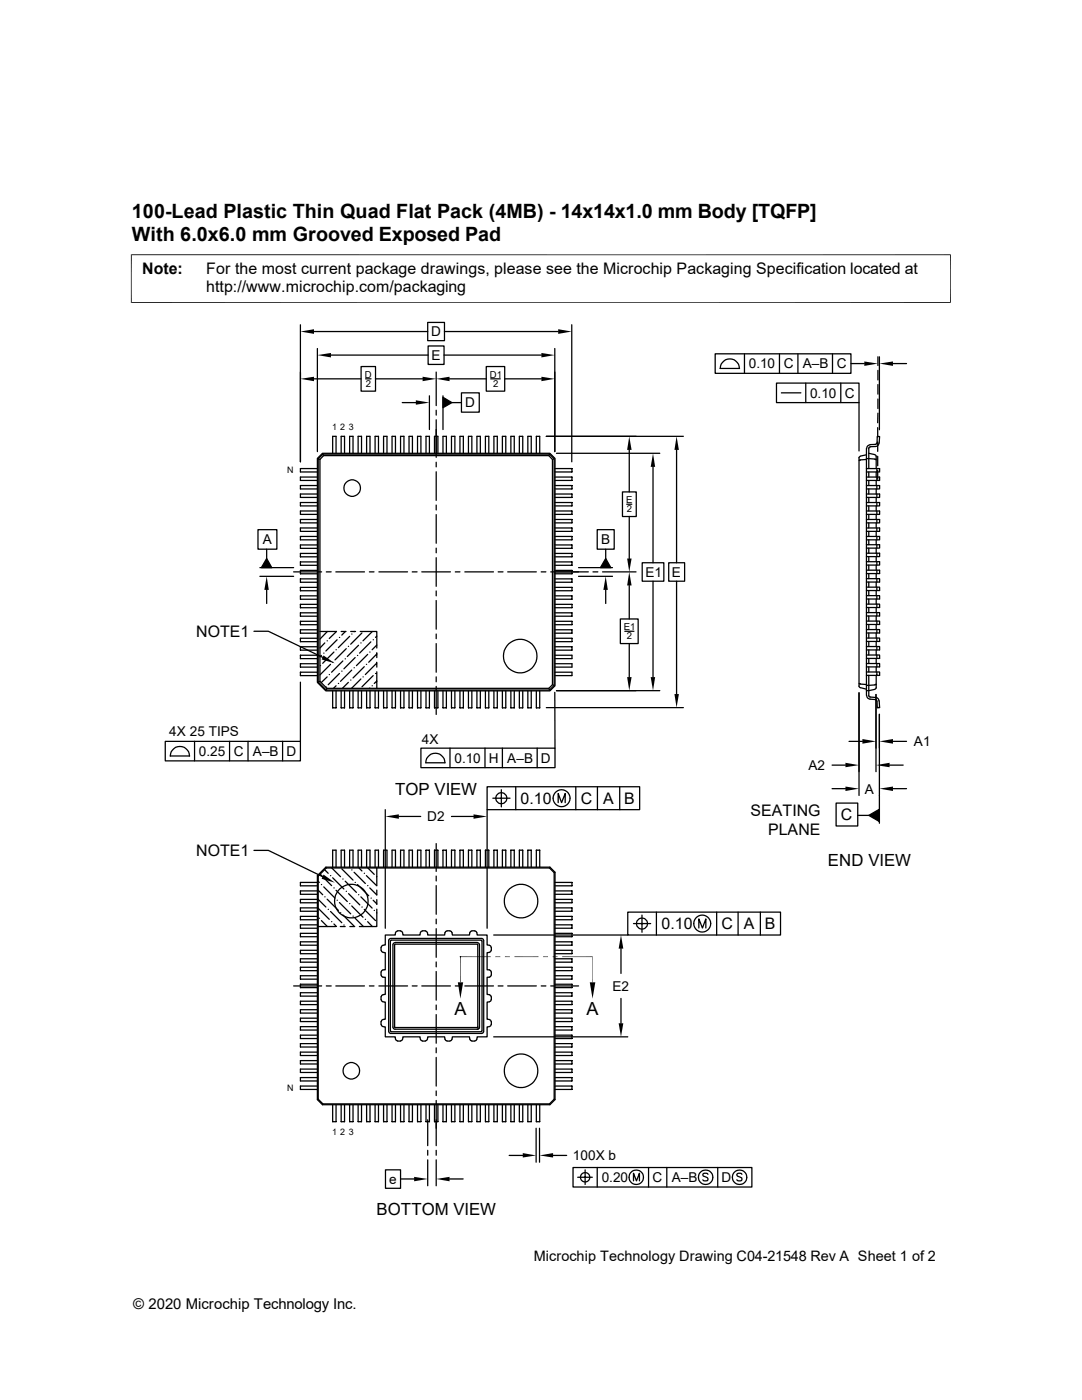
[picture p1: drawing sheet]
<svg xmlns="http://www.w3.org/2000/svg" width="216mm" height="279mm" viewBox="0 0 216 279" stroke-linecap="round" stroke-linejoin="round" font-family="sans-serif">
<g fill="none" stroke="#000" stroke-width=".25">
<path d="M59.9 64.8v27.4M62.7 66.2h22.6M62.7 75.6h9.4M63.3 69.6v20.5M66 70.9h19.4M72.1 73.2h2.8v4.9h-2.8zM72.9 75.6h1.1M74.9 75.6h9.4M85.3 64.3h3.4v3.7h-3.4zM85.4 69h3.2v3.7h-3.2zM85.7 79v6.7M87 74.3v6.6"/>
<path d="M88.4 79.3l1.8 1-1.8 1.1zM88.4 79v6.7M88.6 70.9h19.4M88.7 66.2h22.7M89.7 75.6h7.3M92.1 78.4h3.5v3.9h-3.5zM97 73.2h3.7v4.9h-3.7zM97.9 75.6h1.9M100.7 75.6h7.3M110.7 69.6v20.5M114.1 64.8v27.4M142.7 70.6h27.1v3.9h-27.1z"/>
<path d="M143.7 73.5h3.9M143.7 73.5a1.9 1.9 0 0 1 1.9-1.9 1.9 1.9 0 0 1 1.9 1.9M148.5 70.6v3.9M154.9 76.5h16.5v3.8h-16.5zM155.5 70.6v3.9M155.9 78.4h3.9M159.2 70.6v3.9M160.8 76.5v3.8M166.1 70.6v3.9M167.8 76.5v3.8M169.8 72.6h2.7M175.2 71.2v1.7"/>
<path d="M175.2 73.9v1.9M175.2 76.8v1.9M175.2 79.6v1.9M175.5 71.2v14.6M178.2 72.6h2.7M63.3 98.6h-3.4v.7h3.4M63.3 96.9h-3.4v.7h3.4M63.3 95.2h-3.4v.7h3.4M63.3 93.5h-3.4v.7h3.4M63.5 91.6l.9-1h45.2l1 1v45.2l-1 .9h-44.5l-1.6-1.6zM63.5 91.6l.3 .1M64.3 90.5h45.4l1 1v45.4l-1 1h-44.7l-1.7-1.7v-44.7z"/>
<path d="M64.4 90.6l.2 .3M64.6 90.9h44.9l.7 .8v45l-.7 .7h-44.3l-1.4-1.4v-44.3zM66.4 90.5v-3.4h.7v3.4M68.1 90.5v-3.4h.6v3.4M69.8 90.5v-3.4h.6v3.4M71.5 90.5v-3.4h.6v3.4M73.2 90.5v-3.4h.6v3.4M74.8 90.5v-3.4h.7v3.4M76.5 90.5v-3.4h.7v3.4M78.2 90.5v-3.4h.7v3.4M79.9 90.5v-3.4h.7v3.4M80.3 80.3h2.7"/>
<path d="M81.6 90.5v-3.4h.7v3.4M83.3 90.5v-3.4h.7v3.4M85 90.5v-3.4h.7v3.4M86.7 90.5v-3.4h.7v3.4M87 81.9v.9M87 83.8v7.5M87 92.2v1M87 94.1v5.8M88.4 90.5v-3.4h.7v3.4M90.1 90.5v-3.4h.7v3.4M90.2 80.3h1.9M91.8 90.5v-3.4h.7v3.4"/>
<path d="M93.5 90.5v-3.4h.6v3.4M95.2 90.5v-3.4h.6v3.4M96.9 90.5v-3.4h.6v3.4M98.6 90.5v-3.4h.6v3.4M100.2 90.5v-3.4h.7v3.4M101.9 90.5v-3.4h.7v3.4M103.6 90.5v-3.4h.7v3.4M105.3 90.5v-3.4h.7v3.4M107 90.5v-3.4h.7v3.4M109 87.1h27.4M109.6 90.6l-.1 .3M110.6 91.6l-.4 .1"/>
<path d="M110.7 93.5h3.4v.7h-3.4M110.7 95.2h3.4v.7h-3.4M110.7 96.9h3.4v.7h-3.4M110.7 98.6h3.4v.7h-3.4M111 90.5h20.7M124.2 98.2h2.8v4.9h-2.8zM125.6 89.8v8.4M130.3 93.2v19.1M135 89.8v22.5M171.4 80.3v9.7M171.4 91.9h.1M171.5 91.8v.1"/>
<path d="M171.7 91.1l-.3 .2v45.7l.3 .2M171.7 91.8l-.2 .1M172.9 98.6h2.6v.7h-2.6M172.9 96.9h2.6v.7h-2.6M172.9 95.2h2.6v.7h-2.6M172.9 93.5h2.6v.7h-2.6M172.9 91.5l1.6 .1M172.9 90.8l-1.2 .2M172.9 89.5v49.3M172.9 91.7l-1.2 .1M173.4 94.2v1M173.4 95.9v1"/>
<path d="M173.4 97.6v1M173.4 99.3v1M173.4 90.5l1.1 .2M173.6 88.8l-.5 .2-.2 .5M173.7 89.2l-.3 .2v4.1M174.6 90.8l.2 .2v2.5M174.6 91.7h.2M174.7 88.7h-1.1M174.8 91.7h.1M174.8 94.2v1M174.8 95.9v1M174.8 97.6v1"/>
<path d="M174.8 99.3v1M175 88.4l-.3 .3M175 93.5v.7M175 95.2v.7M175 96.9v.7M175 98.6v.7M175 88.4v-1.3h.5l-.1 1.3M175.1 85.3v1.9M175.1 88.2v1.9M175.1 91.1v1.9M175.1 93.9v1.7M175.2 82.5l-.1 1.9"/>
<path d="M175.4 88.4l-.4 .6-1.4 .2M51.5 105.7h3.7v3.9h-3.7zM51.9 115h6.7M51.9 113.3h6.7M53.2 111.5l1 1.8h-2zM53.2 109.6v1.9M53.2 117.7v2.7M58.6 114.1h5.6M63.3 113.8h-3.4v.7h3.4M63.3 115.5h-3.4v.7h3.4M63.3 117.2h-3.4v.7h3.4M63.3 118.9h-3.4v.7h3.4"/>
<path d="M63.3 112.1h-3.4v.7h3.4M63.3 110.4h-3.4v.7h3.4M63.3 108.8h-3.4v.6h3.4M63.3 107.1h-3.4v.6h3.4M63.3 105.4h-3.4v.6h3.4M63.3 103.7h-3.4v.7h3.4M63.3 102h-3.4v.7h3.4M63.3 100.3h-3.4v.7h3.4M65.1 114.1h1M67 114.1h5.7M73.7 114.1h.9M75.6 114.1h5.7"/>
<path d="M82.3 114.1h.9M84.2 114.1h5.7M87 100.8v1M87 102.7v5.7M87 109.4v.9M87 111.3v5.7M87 117.9v1M87 119.8v5.8M90.8 114.1h1M92.8 114.1h5.7M99.4 114.1h1M101.3 114.1h5.7"/>
<path d="M108 114.1h.9M109.9 114.1h7.5M110.7 100.3h3.4v.7h-3.4M110.7 102h3.4v.7h-3.4M110.7 103.7h3.4v.7h-3.4M110.7 105.4h3.4v.6h-3.4M110.7 107.1h3.4v.6h-3.4M110.7 108.8h3.4v.6h-3.4M110.7 110.4h3.4v.7h-3.4M110.7 112.1h3.4v.7h-3.4M110.7 113.8h3.4v.7h-3.4M110.7 115.5h3.4v.7h-3.4"/>
<path d="M110.7 117.2h3.4v.7h-3.4M110.7 118.9h3.4v.7h-3.4M115.4 115h6.8M115.4 113.3h6.8M118.3 114.1h1M119.2 105.7h3.4v3.9h-3.4zM120.2 114.1h6.7M120.9 111.5l1 1.8h-2.1zM120.9 109.6v1.9M120.9 117.7v2.7M125.1 100.6h1M125.6 103.1v8.4"/>
<path d="M125.6 116.8v6.7M128.1 112.3h4.4v3.7h-4.4zM130.3 116v19.1M133.4 112.3h3.2v3.7h-3.2zM135 116v22.5M172.9 112.1h2.6v.7h-2.6M172.9 110.4h2.6v.7h-2.6M172.9 108.7h2.6v.7h-2.6M172.9 107.1h2.6v.6h-2.6M172.9 105.4h2.6v.6h-2.6M172.9 103.7h2.6v.7h-2.6M172.9 102h2.6v.7h-2.6"/>
<path d="M172.9 100.3h2.6v.7h-2.6M172.9 115.5h2.6v.7h-2.6M172.9 117.2h2.6v.7h-2.6M172.9 118.9h2.6v.6h-2.6M172.9 113.8h2.6v.7h-2.6M173.4 101v1M173.4 102.7v1M173.4 104.4v1M173.4 106v1.1M173.4 107.7v1M173.4 109.4v1M173.4 111.1v1"/>
<path d="M173.4 112.8v1M173.4 114.5v1M173.4 116.2v1M173.4 117.9v1M173.4 119.5v1.1M174.8 101v1M174.8 102.7v1M174.8 104.4v1M174.8 106v1.1M174.8 107.7v1M174.8 109.4v1M174.8 111.1v1"/>
<path d="M174.8 112.8v1M174.8 114.5v1M174.8 116.2v1M174.8 117.9v1M174.8 119.5v1.1M175 100.3v.7M175 102v.7M175 103.7v.7M175 105.4v.6M175 107.1v.6M175 108.7v.7M175 110.4v.7"/>
<path d="M175 112.1v.7M175 113.8v.7M175 115.5v.7M175 117.2v.7M175 118.9v.6M50.7 126h2.9l10.8 5.2M59.9 136.1v11.9M63.3 120.6h-3.4v.7h3.4M63.3 122.3h-3.4v.7h3.4M63.3 124h-3.4v.7h3.4M63.3 125.7h-3.4v.7h3.4M63.3 127.4h-3.4v.7h3.4"/>
<path d="M63.3 129.1h-3.4v.7h3.4M63.3 130.8h-3.4v.6h3.4M63.3 132.5h-3.4v.6h3.4M63.3 134.2h-3.4v.6h3.4M63.8 136l-.3 .1M63.8 126h3.3l-1.4 1.4M63.9 132.8h.1M64.1 130.8l-.3 .3M64.6 130.3h.1M64.8 128.3l-1 1M65 137.1h.1M65.2 137.4l-.1 .3"/>
<path d="M65.3 127.9h.1M65.3 135.1l-1.2 1.1M65.3 126l-1.5 1.6M65.7 134.6h.1M66 132.6l-2.2 2.1M66.4 137.9v3.4h.7v-3.4M66.4 132.2h.1M66.6 130.1l-2.2 2.3M67.1 129.7h.1M67.1 136.9l-.6 .5M67.3 127.7l-2.3 2.2M67.5 136.4h.1"/>
<path d="M67.7 127.2h.1M67.7 134.4l-2.2 2.3M68.1 137.9v3.4h.6v-3.4M68.1 126h.9M68.2 133.9h.1M68.4 131.9l-2.2 2.3M68.9 131.5h.1M68.9 126l-.7 .7M69.1 129.5l-2.3 2.2M69.5 129h.1M69.5 136.2l-1.2 1.2M69.8 137.9v3.4h.6v-3.4"/>
<path d="M69.8 127l-2.3 2.2M70 135.7h.1M70 126h1M70.2 126.5h.1M70.2 133.7l-2.3 2.3M70.7 133.3h.1M70.7 126v.1M70.9 131.2l-2.3 2.3M71.3 130.8h.1M71.5 137.9v3.4h.6v-3.4M71.5 128.8l-2.2 2.2M71.9 126h3.3v3.3"/>
<path d="M72 128.3h.1M72 135.5l-1.9 1.9M72.2 126.3l-2.2 2.3M72.4 135.1h.1M72.7 133.1l-2.3 2.2M73.1 132.6h.1M73.2 137.9v3.4h.6v-3.4M73.4 130.6l-2.3 2.2M73.8 130.1h.1M73.8 137.3l-.1 .1M74 128.1l-2.2 2.2M74.3 136.9h.1"/>
<path d="M74.3 126l-1.9 1.9M74.5 127.7h.1M74.5 134.8l-2.3 2.3M74.8 137.9v3.4h.7v-3.4M74.9 134.4h.1M75.1 132.4l-2.2 2.2M75.2 127l-.3 .2M75.2 128.7l-.9 1M75.2 130.5l-1.6 1.7M75.2 135.9l-.5 .5M75.2 130.3v.9M75.2 132.2v.9"/>
<path d="M75.2 134.1v3.3M76.5 137.9v3.4h.7v-3.4M78.2 137.9v3.4h.7v-3.4M79.9 137.9v3.4h.7v-3.4M81.6 137.9v3.4h.7v-3.4M83.3 137.9v3.4h.7v-3.4M85 137.9v3.4h.7v-3.4M86.7 137.9v3.4h.7v-3.4M87 126.5v1M87 128.4v5.8M87 135.1v1M87 137v5.6"/>
<path d="M88.4 137.9v3.4h.7v-3.4M90.1 137.9v3.4h.7v-3.4M91.8 137.9v3.4h.7v-3.4M93.5 137.9v3.4h.6v-3.4M95.2 137.9v3.4h.6v-3.4M96.9 137.9v3.4h.6v-3.4M98.6 137.9v3.4h.6v-3.4M100.2 137.9v3.4h.7v-3.4M101.9 137.9v3.4h.7v-3.4M103.6 137.9v3.4h.7v-3.4M105.3 137.9v3.4h.7v-3.4M107 137.9v3.4h.7v-3.4"/>
<path d="M109.5 137.4l.1 .3M110.2 136.7l.4 .1M110.7 138.2v11.1M110.7 120.6h3.4v.7h-3.4M110.7 122.3h3.4v.7h-3.4M110.7 124h3.4v.7h-3.4M110.7 125.7h3.4v.7h-3.4M110.7 127.4h3.4v.7h-3.4M110.7 129.1h3.4v.7h-3.4M110.7 130.8h3.4v.6h-3.4M110.7 132.5h3.4v.6h-3.4M110.7 134.2h3.4v.6h-3.4"/>
<path d="M111 137.8h20.7M123.8 123.5h3.5v4.9h-3.5zM124.7 126h1.8M125.6 128.4v6.7M171.4 138.3v20.5M171.4 136.4h.1M171.5 136.4l.2 .1M171.7 137.2l1.2 .3M171.7 136.5l1.2 .1M172.9 120.6h2.6v.6h-2.6M172.9 122.3h2.6v.6h-2.6M172.9 124h2.6v.6h-2.6"/>
<path d="M172.9 125.6h2.6v.7h-2.6M172.9 127.3h2.6v.7h-2.6M172.9 129h2.6v.7h-2.6M172.9 130.7h2.6v.7h-2.6M172.9 132.4h2.6v.7h-2.6M172.9 134.1h2.6v.7h-2.6M172.9 138.8l.2 .5 .3 .2 1.3 .1M173.4 134.8v4.1l.3 .2M173.4 121.2v1.1M173.4 122.9v1.1M173.4 124.6v1M173.4 126.3v1"/>
<path d="M173.4 128v1M173.4 129.7v1M173.4 131.4v1M173.4 133.1v1M173.6 139.1l1.4 .2 .4 .6M174.5 136.7l-1.6 .1M174.5 137.6l-1.6 .2M174.7 139.6l.3 .3M174.8 136.6l-.2 .1M174.8 136.6h.1M174.8 138.6v15.4M174.8 134.8v2.5l-.2 .2"/>
<path d="M174.8 121.2v1.1M174.8 122.9v1.1M174.8 124.6v1M174.8 126.3v1M174.8 128v1M174.8 129.7v1M174.8 131.4v1M174.8 133.1v1M175 120.6v.6M175 122.3v.6M175 124v.6M175 125.6v.7"/>
<path d="M175 127.3v.7M175 129v.7M175 130.7v.7M175 132.4v.7M175 134.1v.7M175.4 139.9l.1 1.3h-.5v-1.3M33 148h26.9v3.8h-26.9zM37.8 150.9a1.9 1.9 0 0 0-1.9-1.9 1.9 1.9 0 0 0-1.9 1.9h3.8M38.8 148v3.8M45.8 148v3.8M49.5 148v3.8M56.4 148v3.8"/>
<path d="M84 149.3h26.7v3.9h-26.7zM85.4 151a1.9 1.9 0 0 1 2.1-.6 1.9 1.9 0 0 1 1.3 1.8h-3.8l.1-.8zM89.8 149.3v3.9M96.8 149.3v3.9M97.2 157h30.4v4.6h-30.4zM98.3 159.3h3.5M100 157.6v3.4M100.2 149.3v3.9M102.9 157v4.6M107.2 149.3v3.9M109 141.2h27.4M114.9 157v4.6"/>
<path d="M119.2 157v4.6M123.7 157v4.6M166 152.7h2.7M166 157.4h2.7M169.4 148h2.7M175 141.2h.5M175.5 142.5v21.8M177.5 152.7h2.7M178.2 148h2.7M178.2 157.4h2.7M50.7 169.7h2.9l10.8 5.3M63.3 176.1h-3.4v.7h3.4"/>
<path d="M63.3 177.8h-3.4v.7h3.4M63.3 179.5h-3.4v.7h3.4M63.3 174.8h.2M63.5 179.5l1.5 1.5M63.5 177.7l.9 .9M63.5 175.9l.2 .2M63.9 174.5l2.3 2.2M64.1 176.5h.1M64.6 177l2.2 2.2M64.8 173.6l.7 .7M64.8 179h.1M65 173.1h44.7l1 1v45.4l-1 1h-45.4l-1-1v-44.7z"/>
<path d="M65 173.1l.1 .1M65.1 173.2h44.5l1 1v45.2l-1 .9h-45.2l-.9-.9v-44.6zM65.3 179.5l2.2 2.2M66 174.8h.1M66.2 173.2l1.7 1.8M66.4 173.1v-3.4h.7v3.4M66.4 175.2l2.2 2.2M66.6 177.2h.1M67.1 177.7l2.2 2.2M67.3 179.7h.1M68.1 173.1v-3.4h.6v3.4M68.2 173.4l2.2 2.2"/>
<path d="M68.4 175.4h.1M68.9 175.9l2.2 2.2M69.1 177.9h.1M69.6 178.4l2.2 2.2M69.8 173.1v-3.4h.6v3.4M70.2 173.6h.1M70.7 174.1l2.2 2.2M70.9 176.1h.1M71.3 176.5l2.3 2.3M71.5 173.1v-3.4h.6v3.4M71.5 178.6h.1M71.6 173.2l.6 .6"/>
<path d="M72 179l2.3 2.2M72.7 174.3h.1M73.1 174.8l2.1 2M73.2 173.1v-3.4h.6v3.4M73.4 176.7h.1M73.4 173.2l1.3 1.3M73.8 177.2l1.4 1.4v-1M74 179.2h.1M74.5 179.7l.7 .7M74.8 173.1v-3.4h.7v3.4M75.1 175h.1M75.2 173.2v3.5"/>
<path d="M75.2 179.5v1M76.5 173.1v-3.4h.7v3.4M76.9 161.6v23.7M78.2 173.1v-3.4h.7v3.4M79.6 162.9h4.3M79.9 173.1v-3.4h.7v3.4M81.6 173.1v-3.4h.7v3.4M83.3 173.1v-3.4h.7v3.4M85 173.1v-3.4h.7v3.4M86.7 173.1v-3.4h.7v3.4M87 168.4v5.5M87 174.8v1"/>
<path d="M87 176.7v5.8M88.4 173.1v-3.4h.7v3.4M90.1 173.1v-3.4h.7v3.4M90.1 162.9h4.4M91.8 173.1v-3.4h.7v3.4M93.5 173.1v-3.4h.6v3.4M95.2 173.1v-3.4h.6v3.4M96.9 173.1v-3.4h.6v3.4M97.2 161.6v23.7M98.6 173.1v-3.4h.6v3.4M100.2 173.1v-3.4h.7v3.4M101.9 173.1v-3.4h.7v3.4"/>
<path d="M103.6 173.1v-3.4h.7v3.4M105.3 173.1v-3.4h.7v3.4M107 173.1v-3.4h.7v3.4M109.7 173.1l-.1 .1M110.7 176.1h3.4v.7h-3.4M110.7 177.8h3.4v.7h-3.4M110.7 179.5h3.4v.7h-3.4M110.7 174.1l-.1 .1M111.4 160.2v-1.8l.7 1.8 .7-1.8v1.8M166.8 160.3h4.4v4.5h-4.4zM171.2 162.7h2.2M173.4 162.7l2.1-1.2v2.5z"/>
<path d="M58.6 196.8h5.6M63.3 181.2h-3.4v.7h3.4M63.3 182.9h-3.4v.7h3.4M63.3 184.6h-3.4v.7h3.4M63.3 186.3h-3.4v.6h3.4M63.3 188h-3.4v.6h3.4M63.3 189.7h-3.4v.6h3.4M63.3 191.3h-3.4v.7h3.4M63.3 193h-3.4v.7h3.4M63.3 194.7h-3.4v.7h3.4M63.3 196.4h-3.4v.7h3.4M63.3 198.1h-3.4v.7h3.4"/>
<path d="M63.3 199.8h-3.4v.7h3.4M63.5 184.9h.1M63.5 181.3l2.2 2.2M63.5 184.9h3.5M63.7 183.3h.1M64.1 183.7l1.2 1.2M65.1 196.8h1M65.5 181.5h.1M66 181.9l2.2 2.3M66.2 183.9h.1M66.6 184.4l.5 .5M67 196.8h5.7"/>
<path d="M67.7 180.1l2.3 2.3M67.9 184.9h1M67.9 182.2h.1M68.4 182.6l2.3 2.2M68.6 184.6h.1M69.8 180.3h.1M69.8 184.9h1M70.2 180.8l2.2 2.2M70.4 182.8h.1M70.9 183.3l1.6 1.6M72.2 181h.1M72.7 181.5l2.2 2.2"/>
<path d="M72.9 183.5h.1M73.4 183.9l.9 1M73.7 196.8h.9M74.7 181.7h.1M75.1 182.2h.1M75.2 181.4v3.5h-3.5M75.6 196.8h5.7M76 189.1v.6M76 194v.6M76 198.9v.6M76.1 199.5l.1 .3 .2 .1M76.1 194.6l.1 .3 .2 .1"/>
<path d="M76.1 189.7l.1 .2 .2 .1M76.4 199.9l.5 .1v3.4l-.6 .1-.2 .4M76.4 198.5l-.2 .2-.1 .2M76.4 195h.5v3.5h-.5M76.4 193.6l-.2 .1-.1 .3M76.4 190.1h.5v3.4h-.5M76.4 188.7l-.2 .1-.1 .3M77.6 187.6v18.3M77.9 187.3l-.3 .3M77.9 187.8v17.9M77.9 187.3h18.3M78.1 187.7l-.2 .1"/>
<path d="M78.1 187.6h17.9M78.8 188.5v16.6l16.5-.1-.1-16.5M78.8 188.1l-.3 .2-.1 .3v16.4l.1 .3 .3 .1h16.4l.3-.1 .2-.3v-16.4l-.2-.3-.3-.2M78.8 188.4h16.4M78.8 188.1h16.4M78.9 186.1v.5h-2v2h-.5M79.3 185.8l-.2 .1-.1 .2M79.3 185.8h.6M79.9 185.8l.3 .1 .1 .2M80.3 186.1l.1 .5h3.4l.1-.5M82.3 196.8h.9M84.2 196.8h5.7"/>
<path d="M84.3 185.8l-.3 .1-.1 .2M84.3 185.8h.6M84.9 185.8l.2 .1 .2 .2M87 183.4v1M87 185.3v5.8M87 192v1M87 193.9v5.7M89.2 185.8l-.4 .3-.1 .5h-3.4v-.5M89.2 185.8h.6M89.8 185.8l.3 .2 .2 .6h3.4v-.5M90.8 196.8h1M91.9 190.9h.1"/>
<path d="M92.8 196.8h5.7M94.1 185.8l-.2 .1-.1 .2M94.1 185.8h.6M94.7 185.8l.3 .1 .1 .2M95.2 186.1v.5h2v2h.5M96 187.7l.1 .1M96.2 187.3l.3 .3M96.2 187.8v17.9M96.5 187.6v18.3M97.7 188.7l.2 .1 .1 .9-.3 .3M97.7 190.1h-.5v3.4h.5M97.7 193.6l.2 .1 .1 .9-.3 .4"/>
<path d="M97.7 195h-.5v3.5h.5M97.7 198.5l.2 .2 .1 .8-.3 .4M97.7 199.9l-.5 .1v3.4l.7 .2 .1 .9-.2 .3-.6 .1v2h-2v.5M98.5 186.6h26.8M99.4 196.8h1M101.3 196.8h5.7M108 196.8h.9M109.9 196.8h5.5M110.7 181.2h3.4v.7h-3.4M110.7 182.9h3.4v.7h-3.4M110.7 184.6h3.4v.7h-3.4M110.7 186.3h3.4v.6h-3.4"/>
<path d="M110.7 188h3.4v.6h-3.4M110.7 189.7h3.4v.6h-3.4M110.7 191.3h3.4v.7h-3.4M110.7 193h3.4v.7h-3.4M110.7 194.7h3.4v.7h-3.4M110.7 196.4h3.4v.7h-3.4M110.7 198.1h3.4v.7h-3.4M110.7 199.8h3.4v.7h-3.4M123.9 189.3v5M123.9 199.3v4.9M125.3 182h30.4v4.6h-30.4zM126.4 184.3h3.4"/>
<path d="M128.1 182.6v3.5M131 182v4.6M139.4 185.2v-1.8l.8 1.8 .6-1.8v1.8M143 182v4.6M147.3 182v4.6M151.7 182v4.6M63.3 201.5h-3.4v.7h3.4M63.3 203.2h-3.4v.7h3.4M63.3 204.9h-3.4v.7h3.4M63.3 206.6h-3.4v.7h3.4M63.3 208.3h-3.4v.7h3.4M63.3 210h-3.4v.7h3.4"/>
<path d="M63.3 211.7h-3.4v.6h3.4M63.3 213.4h-3.4v.6h3.4M63.3 215.1h-3.4v.6h3.4M63.3 216.7h-3.4v.7h3.4M63.5 219.4l-.2 .1M76 203.9v.6M76.1 204.5l.3 .4h.5v2h2v.5M77.6 205.9l.3 .3M77.9 206.2h18.3M77.9 205.7l.2 .2M78.1 205.9h17.9M79 207.4l.1 .2 .2 .1"/>
<path d="M79.3 207.8h.6M80.3 207.4l-.1 .2-.3 .1M80.3 207.4l.1-.5h3.4l.1 .5M83.9 207.4l.1 .2 .3 .1M84.3 207.8h.6M85.3 207.4l-.2 .2-.2 .1M85.3 207.4v-.5h3.4l.2 .6 .3 .2M87 200.6v.9M87 202.5v5.7M87 209.1v1M87 211v5.7M87 217.7v1"/>
<path d="M87 219.6v9M89.2 207.8h.6M93.7 207.4v-.5h-3.4l-.1 .5-.4 .3M93.8 207.4l.1 .2 .2 .1M94.1 207.8h.6M95.1 207.4l-.1 .2-.3 .1M96.1 205.7l-.1 .2M96.5 205.9l-.3 .3M98.5 206.9h26.8M110.6 219.4l.1 .1M110.7 201.5h3.4v.7h-3.4M110.7 203.2h3.4v.7h-3.4"/>
<path d="M110.7 204.9h3.4v.7h-3.4M110.7 206.6h3.4v.7h-3.4M110.7 208.3h3.4v.7h-3.4M110.7 210h3.4v.7h-3.4M110.7 211.7h3.4v.6h-3.4M110.7 213.4h3.4v.6h-3.4M110.7 215.1h3.4v.6h-3.4M110.7 216.7h3.4v.7h-3.4M64.4 220.3l-.1 .2M66.4 220.5v3.4h.7v-3.4M68.1 220.5v3.4h.6v-3.4M69.8 220.5v3.4h.6v-3.4"/>
<path d="M71.5 220.5v3.4h.6v-3.4M73.2 220.5v3.4h.6v-3.4M74.8 220.5v3.4h.7v-3.4M76.5 220.5v3.4h.7v-3.4M76.9 233.5h3v3.7h-3zM78.2 220.5v3.4h.7v-3.4M79.9 220.5v3.4h.7v-3.4M79.9 235.3h2.7M81.6 220.5v3.4h.7v-3.4M83.3 220.5v3.4h.7v-3.4M85 220.5v3.4h.7v-3.4M85.3 223.5v5.1"/>
<path d="M85.3 229.6v.9M85.3 231.5v5.1M86.7 220.5v3.4h.7v-3.4M87 229.6v.9M87 231.5v5.1M88.4 220.5v3.4h.7v-3.4M89.7 235.3h2.7M90.1 220.5v3.4h.7v-3.4M91.8 220.5v3.4h.7v-3.4M93.5 220.5v3.4h.6v-3.4M95.2 220.5v3.4h.6v-3.4M96.9 220.5v3.4h.6v-3.4"/>
<path d="M98.6 220.5v3.4h.6v-3.4M100.2 220.5v3.4h.7v-3.4M101.6 230.6h2.7M101.9 220.5v3.4h.7v-3.4M103.6 220.5v3.4h.7v-3.4M105.3 220.5v3.4h.7v-3.4M107 225.2v6.7M107 220.5v3.4h.7v-3.4M107.7 225.2v6.7M109.6 220.3l.1 .2M110.4 230.6h2.7M114.3 233h35.7v3.9h-35.7z"/>
<path d="M115.3 235h2.9M116.8 233.5v2.9M119.2 233v3.9M126.4 235.7v-1.6l.6 1.6 .6-1.6v1.6M129.4 233v3.9M133.1 233v3.9M141.3 234.4l-.4-.3-.5 .1-.1 .2 .1 .3 .8 .4 .1 .4-.2 .1-.5 .1-.3-.2M143.2 233v3.9M148 234.4l-.3-.3-.5 .1-.2 .2 .2 .3 .8 .4v.4l-.1 .1-.5 .1-.4-.2"/>
<circle cx="70.3" cy="97.4" r="1.64"/>
<circle cx="103.8" cy="130.9" r="3.3"/>
<circle cx="100" cy="159.3" r="1.11"/>
<circle cx="112.1" cy="159.3" r="1.69"/>
<circle cx="70.1" cy="179.8" r="3.3"/>
<circle cx="104" cy="179.8" r="3.3"/>
<circle cx="128.1" cy="184.3" r="1.11"/>
<circle cx="140.1" cy="184.3" r="1.69"/>
<circle cx="70.1" cy="213.7" r="1.64"/>
<circle cx="104" cy="213.7" r="3.3"/>
<circle cx="116.8" cy="235" r=".94"/>
<circle cx="126.9" cy="234.9" r="1.45"/>
<circle cx="140.8" cy="234.9" r="1.45"/>
<circle cx="147.6" cy="234.9" r="1.45"/>
</g>
<g fill="#000">
<path d="M59.9 66.2l2.8-.5v.9zM59.9 75.6l2.8-.4v.9zM63.3 70.9l2.7-.5v.9zM83 79.9l2.7 .4-2.7 .5zM84.3 75.2l2.7 .4-2.7 .5zM87 75.6l2.7-.4v.9zM108 70.4l2.7 .5-2.7 .4zM108 75.2l2.7 .4-2.7 .5zM111.4 65.7l2.7 .5-2.7 .4zM172.5 72.1l2.7 .5-2.7 .4zM175.5 72.6l2.7-.5v.9zM88.4 79.3l1.8 1-1.8 1.1z"/>
<path d="M125.6 87.1l.4 2.7h-.9zM130.3 90.5l.4 2.7h-.9zM135 87.1l.5 2.7h-.9zM53.2 115l.4 2.7h-.9zM53.2 111.5l1 1.8h-2zM120.9 115l.4 2.7h-.9zM120.9 111.5l1 1.8h-2.1zM125.1 111.5h.9l-.4 2.6zM125.6 114.1l.4 2.7h-.9zM64.6 130.8l2.2 1.6-2.6-.8zM125.1 135.1h.9l-.4 2.7zM129.8 135.1h.9l-.4 2.7z"/>
<path d="M134.6 138.5h.9l-.5 2.7zM168.7 152.2l2.7 .5-2.7 .4zM168.7 157l2.7 .4-2.7 .5zM172.1 147.5l2.7 .5-2.7 .4zM174.8 152.7l2.7-.5v.9zM175.5 148l2.7-.5v.9zM175.5 157.4l2.7-.4v.9zM64.6 174.5l2.2 1.6-2.6-.7zM76.9 162.9l2.7-.4v.9zM94.5 162.5l2.7 .4-2.7 .5zM173.4 162.7l2.1-1.2v2.5zM91.4 196h1l-.5 3.3z"/>
<path d="M98.8 191l1-.1v.1zM98.8 190.9h1l-1 .1zM100.8 191l.9-.1v.1zM100.8 190.9h.9l-.9 .1zM108.4 191l.9-.1v.1zM108.4 190.9h.9l-.9 .1zM110.3 191l1-.1v.1zM110.3 190.9h1l-1 .1zM117.7 196h1.1l-.6 3.3zM123.9 186.6l.5 2.7h-1zM123.4 204.2h1l-.5 2.7zM82.6 234.9l2.7 .4-2.7 .5z"/>
<path d="M87 235.3l2.7-.4v.9zM104.3 230.1l2.7 .5-2.7 .4zM107.7 230.6l2.7-.5v.9z"/>
</g>
<path d="M26.1 50.8h163.6M26.2 50.8v9.7M189.7 50.8v9.7M26.1 60.4h163.6M91.9 190.9h6M91.9 190.9v5.1M102.7 190.9h4.7M112.2 190.9h6M118.2 190.9v5.1" fill="none" stroke="#000" stroke-width=".2"/>
<g font-size="3.9">
<text x="26.3" y="43.5">100-Lead Plastic Thin Quad Flat Pack (4MB) - 14x14x1.0 mm Body [TQFP]</text>
<text x="26.3" y="48">With 6.0x6.0 mm Grooved Exposed Pad</text>
</g>
<g font-size="3.6">
<text x="90.7" y="202.5">A</text>
<text x="117" y="202.5">A</text>
</g>
<g font-size="3.3">
<text x="78.8" y="158.6">TOP VIEW</text>
<text x="165.2" y="172.8">END VIEW</text>
<text x="75.1" y="242.6">BOTTOM VIEW</text>
</g>
<g font-size="3.2">
<text x="28.4" y="54.6">Note:</text>
<text x="41.1" y="54.6">For the most current package drawings, please see the Microchip Packaging Specification located at</text>
<text x="41.1" y="58.3">http://www.microchip.com/packaging</text>
<text x="39.1" y="127.1">NOTE1</text>
<text x="103.9" y="160.4">0.10</text>
<text x="115.9" y="160.4">C</text>
<text x="120.4" y="160.4">A</text>
<text x="124.5" y="160.4">B</text>
<text x="149.7" y="162.9">SEATING</text>
<text x="153.2" y="166.7">PLANE</text>
<text x="167.8" y="163.7">C</text>
<text x="39.1" y="170.9">NOTE1</text>
<text x="132" y="185.5">0.10</text>
<text x="144" y="185.5">C</text>
<text x="148.4" y="185.5">A</text>
<text x="152.6" y="185.5">B</text>
</g>
<text font-size="3" x="26.6" y="261.3">© 2020 Microchip Technology Inc.</text>
<text font-size="2.9" x="106.5" y="251.6">Microchip Technology Drawing C04-21548 Rev A Sheet 1 of 2</text>
<g font-size="2.7">
<text x="86" y="67.1">D</text>
<text x="86.1" y="71.8">E</text>
<text x="149.4" y="73.5">0.10</text>
<text x="156.4" y="73.5">C</text>
<text x="160.2" y="73.5">A–B</text>
<text x="167" y="73.5">C</text>
<text x="92.8" y="81.3">D</text>
<text x="161.6" y="79.3">0.10</text>
<text x="168.6" y="79.4">C</text>
<text x="52.5" y="108.6">A</text>
<text x="119.9" y="108.6">B</text>
<text x="128.8" y="115.1">E1</text>
<text x="134.1" y="115.1">E</text>
<text x="33.8" y="147">4X 25 TIPS</text>
<text x="84.2" y="148.5">4X</text>
<text x="182.4" y="148.9">A1</text>
<text x="39.7" y="150.9">0.25</text>
<text x="46.7" y="150.9">C</text>
<text x="50.5" y="150.9">A–B</text>
<text x="57.1" y="150.9">D</text>
<text x="90.7" y="152.2">0.10</text>
<text x="97.5" y="152.2">H</text>
<text x="101.2" y="152.2">A–B</text>
<text x="107.9" y="152.2">D</text>
<text x="161.3" y="153.7">A2</text>
<text x="172.6" y="158.4">A</text>
<text x="85.3" y="163.9">D2</text>
<text x="122.2" y="197.7">E2</text>
<text x="114.3" y="231.5">100X b</text>
<text x="77.7" y="236.3">e</text>
<text x="120.1" y="235.9">0.20</text>
<text x="130.2" y="235.9">C</text>
<text x="134" y="235.9">A–B</text>
<text x="144" y="235.9">D</text>
</g>
<g font-size="1.9">
<text x="72.8" y="75.4">D</text>
<text x="73" y="77.2">2</text>
<text x="97.7" y="75.4">D1</text>
<text x="98.4" y="77.2">2</text>
<text x="124.9" y="100.4">E</text>
<text x="125.1" y="102.2">2</text>
<text x="124.5" y="125.8">E1</text>
<text x="125.1" y="127.6">2</text>
</g>
<g font-size="1.8">
<text x="66.3" y="85.7">1 2 3</text>
<text x="57.3" y="94.5">N</text>
<text x="57.3" y="217.7">N</text>
<text x="66.3" y="226.4">1 2 3</text>
</g>
</svg>
